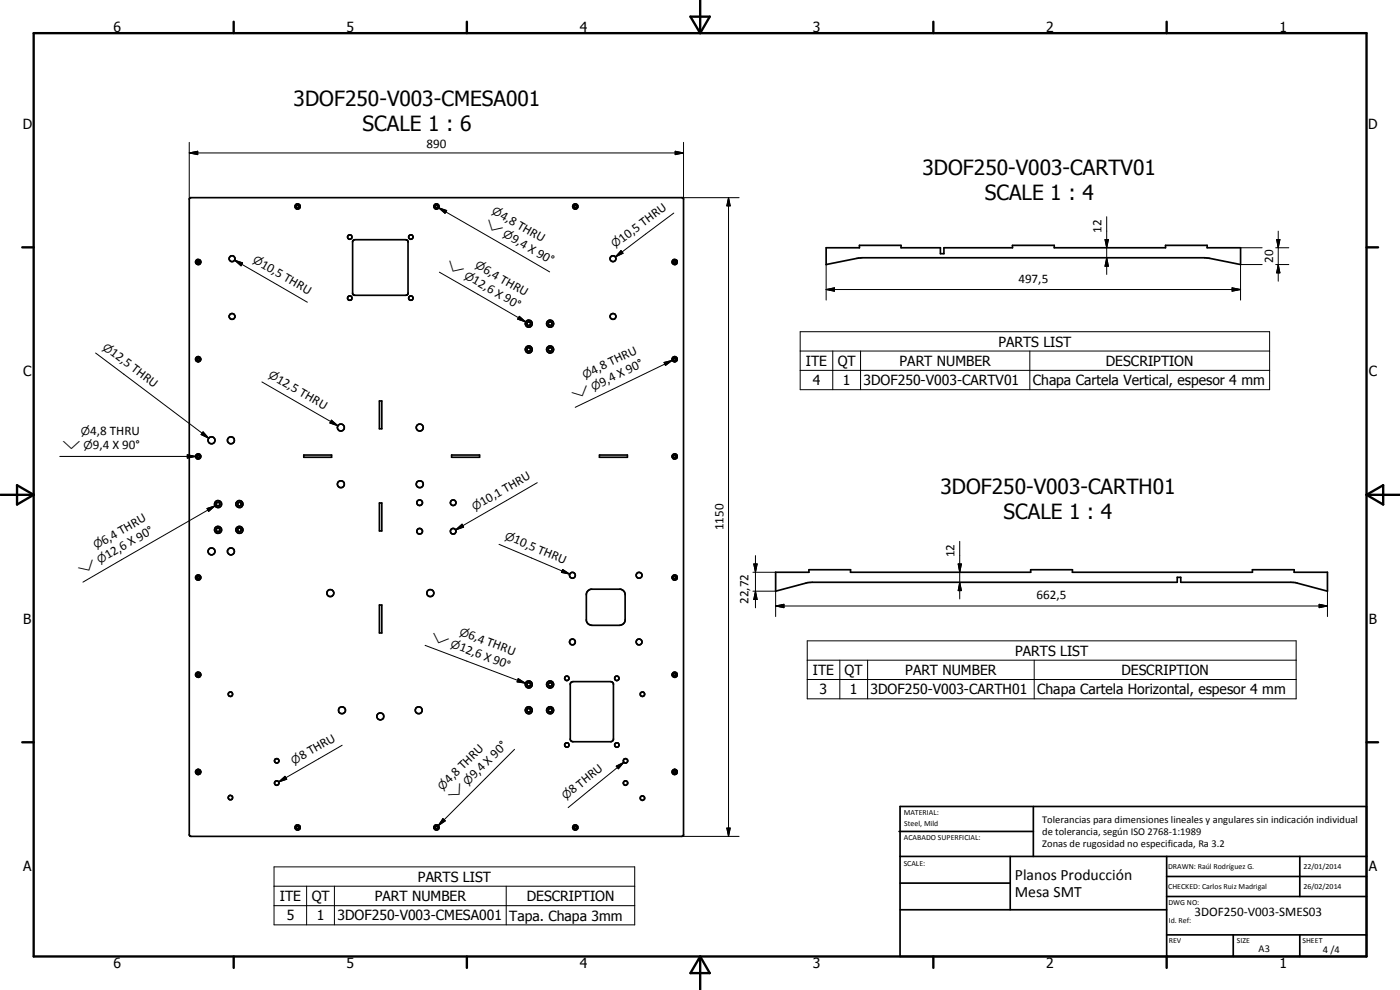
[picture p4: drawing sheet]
<svg xmlns="http://www.w3.org/2000/svg" width="420mm" height="297mm" viewBox="0 0 420 297" stroke-linecap="round" stroke-linejoin="round" font-family="sans-serif">
<g fill="none" stroke="#000" stroke-width=".51">
<path d="M57 59.4l147.8-.1 .3 .2v191.1l-.2 .3h-147.9l-.2-.5v-190.6zM106 72.1l.5-.2h15.3l.5 .2 .2 .3v15.7l-.2 .3-.5 .2h-15.3l-.5-.2-.2-.3v-15.7zM247.9 74.3h10v-.7h12.5v.7h11.8v1.8h1.1v-1.8h20.6v-.7h12.5v.7h33.4v-.7h12.5v.7h10v5.1l-10.7-2.1h-103l-10.7 2.1zM91.2 136.5h8.3v.7h-8.3zM113.9 120.3h.7v8.4h-.7zM135.5 136.5h8.4v.7h-8.4zM179.9 136.5h8.4v.7h-8.4zM113.9 150.9h.7v8.4h-.7zM176.3 177.4l1-.6h9l.7 .4 .6 1v8l-.4 .8-1.2 .6h-8.4l-1-.4-.6-1v-8zM232.8 171.7h10v-.8h12.5v.8h54v-.8h12.5v.8h54.1v-.8h12.5v.8h10v5.7l-9.7-2.6-34.3-.1v-1.5h-1.1v1.5h-109.6l-1.2 .1-9.7 2.6zM113.9 181.5h.7v8.4h-.7zM171.4 204.8l.5-.3h11.4l.7 .4 .1 17-.4 .5-11.8 .1-.7-.4-.1-17z"/>
<path d="M269.8 249.5h40.3M270.1 242h140v45h-140zM270.1 257h140M303.2 257v16M310.1 242v15M350.1 257v30M390.1 257v12M270.1 265h33.1M270.1 273h80M350.1 269h60M350.1 263h60M350.1 280.5h60"/>
<path d="M370.1 280.5v6.5M390.1 280.5v6.5"/>
<circle cx="59.5" cy="78.6" r=".41"/>
<circle cx="59.5" cy="78.6" r=".78"/>
<circle cx="69.6" cy="77.6" r=".89"/>
<circle cx="89.3" cy="62" r=".8"/>
<circle cx="89.3" cy="61.9" r=".41"/>
<circle cx="105" cy="71.1" r=".67"/>
<circle cx="123.3" cy="71.1" r=".67"/>
<circle cx="131" cy="62" r=".4"/>
<circle cx="131" cy="62" r=".78"/>
<circle cx="172.6" cy="62" r=".41"/>
<circle cx="172.7" cy="62" r=".78"/>
<circle cx="184" cy="77.6" r=".88"/>
<circle cx="202.5" cy="78.6" r=".77"/>
<circle cx="202.5" cy="78.6" r=".4"/>
<circle cx="69.7" cy="95" r=".88"/>
<circle cx="105" cy="89.5" r=".66"/>
<circle cx="123.3" cy="89.4" r=".66"/>
<circle cx="158.7" cy="97.1" r=".55"/>
<circle cx="158.7" cy="97.1" r="1.05"/>
<circle cx="165.1" cy="97.1" r="1.05"/>
<circle cx="165.1" cy="97.1" r=".55"/>
<circle cx="184" cy="94.9" r=".88"/>
<circle cx="59.5" cy="107.8" r=".79"/>
<circle cx="59.5" cy="107.8" r=".41"/>
<circle cx="158.7" cy="104.9" r="1.05"/>
<circle cx="158.7" cy="104.9" r=".55"/>
<circle cx="165.1" cy="104.8" r="1.05"/>
<circle cx="165.1" cy="104.9" r=".55"/>
<circle cx="202.5" cy="107.8" r=".79"/>
<circle cx="202.5" cy="107.8" r=".41"/>
<circle cx="59.5" cy="137" r=".4"/>
<circle cx="59.5" cy="137" r=".78"/>
<circle cx="63.5" cy="132.1" r="1.04"/>
<circle cx="69.3" cy="132.1" r="1.05"/>
<circle cx="102.3" cy="128.3" r="1.04"/>
<circle cx="126" cy="128.3" r="1.04"/>
<circle cx="202.5" cy="137" r=".4"/>
<circle cx="202.5" cy="136.9" r=".78"/>
<circle cx="65.4" cy="151.3" r=".56"/>
<circle cx="65.4" cy="159" r=".55"/>
<circle cx="65.4" cy="151.3" r="1.05"/>
<circle cx="65.4" cy="159" r="1.04"/>
<circle cx="71.8" cy="151.2" r="1.05"/>
<circle cx="71.9" cy="159" r="1.04"/>
<circle cx="71.9" cy="159" r=".56"/>
<circle cx="71.9" cy="151.2" r=".54"/>
<circle cx="102.3" cy="145.3" r="1.03"/>
<circle cx="125.9" cy="159.4" r=".85"/>
<circle cx="126" cy="150.8" r=".85"/>
<circle cx="126" cy="145.3" r="1.05"/>
<circle cx="136" cy="159.4" r=".82"/>
<circle cx="136" cy="150.8" r=".84"/>
<circle cx="59.5" cy="173.3" r=".4"/>
<circle cx="59.5" cy="173.3" r=".8"/>
<circle cx="63.5" cy="165.5" r="1.04"/>
<circle cx="69.3" cy="165.4" r="1.03"/>
<circle cx="99.1" cy="178" r="1.05"/>
<circle cx="129.2" cy="177.9" r="1.05"/>
<circle cx="171.8" cy="172.6" r=".87"/>
<circle cx="191.8" cy="172.6" r=".89"/>
<circle cx="202.5" cy="173.3" r=".4"/>
<circle cx="202.5" cy="173.3" r=".8"/>
<circle cx="171.8" cy="192.6" r=".87"/>
<circle cx="191.8" cy="192.6" r=".88"/>
<circle cx="59.5" cy="202.4" r=".77"/>
<circle cx="59.5" cy="202.4" r=".4"/>
<circle cx="69.2" cy="208.3" r=".67"/>
<circle cx="102.6" cy="213.1" r="1.04"/>
<circle cx="114.1" cy="214.9" r="1.06"/>
<circle cx="125.7" cy="213.1" r="1.04"/>
<circle cx="158.7" cy="213.1" r="1.04"/>
<circle cx="158.7" cy="205.4" r="1.04"/>
<circle cx="158.7" cy="205.4" r=".55"/>
<circle cx="158.7" cy="213.1" r=".55"/>
<circle cx="165.1" cy="213.1" r="1.06"/>
<circle cx="165.1" cy="205.4" r="1.06"/>
<circle cx="165.1" cy="213.1" r=".54"/>
<circle cx="165.1" cy="205.4" r=".55"/>
<circle cx="170.1" cy="203.5" r=".65"/>
<circle cx="185.1" cy="203.5" r=".67"/>
<circle cx="192.8" cy="208.3" r=".67"/>
<circle cx="202.5" cy="202.5" r=".41"/>
<circle cx="202.5" cy="202.4" r=".8"/>
<circle cx="59.5" cy="231.6" r=".79"/>
<circle cx="59.5" cy="231.6" r=".39"/>
<circle cx="69.1" cy="239.3" r=".66"/>
<circle cx="83.1" cy="228.3" r=".67"/>
<circle cx="83.1" cy="234.9" r=".67"/>
<circle cx="170.1" cy="223.5" r=".67"/>
<circle cx="185.1" cy="223.5" r=".69"/>
<circle cx="187.7" cy="228.3" r=".65"/>
<circle cx="187.7" cy="234.9" r=".66"/>
<circle cx="192.8" cy="239.5" r=".68"/>
<circle cx="202.5" cy="231.6" r=".79"/>
<circle cx="202.5" cy="231.6" r=".4"/>
<circle cx="89.3" cy="248.2" r=".8"/>
<circle cx="89.3" cy="248.3" r=".4"/>
<circle cx="131" cy="248.3" r=".39"/>
<circle cx="131" cy="248.3" r=".79"/>
<circle cx="172.6" cy="248.3" r=".4"/>
<circle cx="172.7" cy="248.3" r=".78"/>
</g>
<g fill="none" stroke="#000" stroke-width=".71">
<path d="M10.1 9.9h400v277.1h-400zM70.1 6.5v3.4M140.1 6.5v3.4M207.2 5h5.8l-2.9 4.9zM210.1 0v9.9M280.1 6.5v3.4M350.1 6.5v3.4M6.7 74.2h3.4M410.1 74.2h3.5M.1 148.5h10M5.1 145.6l5 2.9-5 2.9zM410.1 148.5h10"/>
<path d="M410.1 148.5l5-2.9v5.8zM6.7 222.7h3.4M410.1 222.7h3.5M70.1 287v3.4M140.1 287v3.4M210.1 287v10M210.1 287l2.9 5h-5.8zM280.1 287v3.4M350.1 287v3.4"/>
</g>
<g fill="none" stroke="#000" stroke-width=".3">
<path d="M56.8 45.9l2.5-.5v1zM56.8 45.9h148.3M56.8 42.7v17.1M202.6 45.4l2.5 .5-2.5 .5zM204.6 59.3h17.2M205.1 42.7v17.1M218.6 59.3l.5 2.5h-1zM218.6 59.3v191.7M70.4 78.1l2.4 .8-.5 .9zM70.4 78.1l21.8 12.6M131.6 62.4l2.5 .8-.5 .8zM131.6 62.4l33.4 19.2"/>
<path d="M186.4 75.2l.6 .8-2.3 1.1zM202.2 63.9l-17.5 13.2M247.9 79.4v10.6M331.6 71.9h1l-.5 2.4zM332.1 77.3l.5 2.6h-1zM332.1 65v17.3M372.3 74.3h6.5M378.8 79.4h-6.5v10.6M382.9 79.4h3.9M382.9 74.3h3.9M383.1 71.9h1l-.5 2.4zM383.6 79.4l.5 2.5h-1z"/>
<path d="M383.6 69.3v15.1M131.9 81.7l25.9 14.9M155.9 94.9l1.9 1.7-2.4-.8zM240.1 99.5h140.9v17.4h-140.9zM247.9 86.9l2.5-.5v1zM247.9 86.9h124.4M369.8 86.4l2.5 .5-2.5 .5zM28.7 105.9l33.9 25.6M78.6 114.6l22.8 13.2M199.3 108.8l2.4-.7-2 1.5zM201.7 108.1l-29.1 14.1M240.1 105.3h140.9"/>
<path d="M240.1 111.1h140.9M249.9 105.3v11.6M258.3 105.3v11.6M309.1 105.3v11.6M17.9 136.9h40.8M56.2 136.4l2.5 .5-2.5 .6zM60.9 129.6l1.7 1.9-2.2-1.1zM99.5 126.1l1.9 1.7-2.4-.9zM62.1 152.6l2.4-.8-1.9 1.7zM64.5 151.8l-39.6 22.9M136.7 159l2-1.7 .4 .9zM161.2 144.8l-24.5 14.2"/>
<path d="M149.8 163.3l21.2 9M168.9 170.9l2.1 1.4-2.5-.6zM226 171.7h6.8M226 177.4h6.8v7.6M226.2 169.2h1l-.5 2.5zM226.7 177.4l.5 2.5h-1zM226.7 166.7v15.7M287.6 169.2h.9l-.5 2.5zM288 174.7l.5 2.5h-.9zM288 162.4v17.3M398.4 177.4v7.6M127.6 193.6l30.1 11.4"/>
<path d="M232.8 181.8l2.5-.5v1zM232.8 181.8h165.6M242.3 192.3h146.7v17.4h-146.7zM242.3 198.1h146.7M252 198.1v11.6M260.4 198.1v11.6M310.4 198.1v11.6M395.9 181.3l2.5 .5-2.5 .5zM155.5 203.6l2.2 1.4-2.5-.4zM242.3 203.9h146.7M83.6 234.6l1.9-1.7 .6 .9zM102.7 223.6l-19.1 11"/>
<path d="M154.4 224.8l-22.9 22.9M184.9 229.9l2.3-1.2-1.6 2zM187.2 228.7l-16.7 13.6M132.9 245.6l.7 .7-2.1 1.4zM204.6 251h17.2M218.1 248.5h1l-.5 2.5zM82.2 260.1h108.3v17.4h-108.3zM82.2 265.9h108.3M82.2 271.7h108.3M92 265.9v11.6M100.4 265.9v11.6M151.9 265.9v11.6"/>
</g>
<g fill="#000">
<path d="M56.8 45.9l2.5-.5v1zM202.6 45.4l2.5 .5-2.5 .5zM70.4 78.1l2.4 .8-.5 .9zM131.6 62.4l2.5 .8-.5 .8zM186.4 75.2l.6 .8-2.3 1.1zM218.6 59.3l.5 2.5h-1zM331.6 71.9h1l-.5 2.4zM332.1 77.3l.5 2.6h-1zM383.1 71.9h1l-.5 2.4zM155.9 94.9l1.9 1.7-2.4-.8zM247.9 86.9l2.5-.5v1zM369.8 86.4l2.5 .5-2.5 .5z"/>
<path d="M383.6 79.4l.5 2.5h-1zM199.3 108.8l2.4-.7-2 1.5zM56.2 136.4l2.5 .5-2.5 .6zM60.9 129.6l1.7 1.9-2.2-1.1zM99.5 126.1l1.9 1.7-2.4-.9zM62.1 152.6l2.4-.8-1.9 1.7zM136.7 159l2-1.7 .4 .9zM168.9 170.9l2.1 1.4-2.5-.6zM226.2 169.2h1l-.5 2.5zM226.7 177.4l.5 2.5h-1zM287.6 169.2h.9l-.5 2.5zM288 174.7l.5 2.5h-.9z"/>
<path d="M232.8 181.8l2.5-.5v1zM395.9 181.3l2.5 .5-2.5 .5zM155.5 203.6l2.2 1.4-2.5-.4zM83.6 234.6l1.9-1.7 .6 .9zM184.9 229.9l2.3-1.2-1.6 2zM132.9 245.6l.7 .7-2.1 1.4zM218.1 248.5h1l-.5 2.5z"/>
</g>
<g font-size="6.3">
<text x="88.1" y="31.7">3DOF250-V003-CMESA001</text>
<text x="108.8" y="39.2">SCALE 1 : 6</text>
<text x="276.8" y="52.5">3DOF250-V003-CARTV01</text>
<text x="295.6" y="60">SCALE 1 : 4</text>
<text x="282.2" y="148.3">3DOF250-V003-CARTH01</text>
<text x="301.2" y="155.8">SCALE 1 : 4</text>
</g>
<g font-size="4.7">
<text x="304.6" y="263.9">Planos Producción</text>
<text x="304.6" y="269.3">Mesa SMT</text>
</g>
<g font-size="4.2">
<text x="34" y="9.6">6</text>
<text x="104" y="9.6">5</text>
<text x="174" y="9.6">4</text>
<text x="244" y="9.6">3</text>
<text x="314" y="9.6">2</text>
<text x="384" y="9.6">1</text>
<text x="6.8" y="38.7">D</text>
<text x="410.6" y="38.7">D</text>
<text x="299.6" y="104">PARTS LIST</text>
<text x="7" y="112.9">C</text>
<text x="241.9" y="109.8">ITE</text>
<text x="251.4" y="109.8">QT</text>
<text x="270" y="109.8">PART NUMBER</text>
<text x="331.9" y="109.8">DESCRIPTION</text>
<text x="410.8" y="112.9">C</text>
<text x="243.9" y="115.6">4</text>
<text x="253" y="115.6">1</text>
<text x="259.2" y="115.6">3DOF250-V003-CARTV01</text>
<text x="310" y="115.7">Chapa Cartela Vertical, espesor 4 mm</text>
<text x="7" y="187.1">B</text>
<text x="410.8" y="187.1">B</text>
<text x="304.7" y="196.7">PARTS LIST</text>
<text x="244" y="202.5">ITE</text>
<text x="253.5" y="202.6">QT</text>
<text x="271.7" y="202.5">PART NUMBER</text>
<text x="336.5" y="202.6">DESCRIPTION</text>
<text x="246" y="208.3">3</text>
<text x="255.1" y="208.3">1</text>
<text x="261.3" y="208.3">3DOF250-V003-CARTH01</text>
<text x="311.3" y="208.4">Chapa Cartela Horizontal, espesor 4 mm</text>
<text x="7" y="261.4">A</text>
<text x="410.8" y="261.4">A</text>
<text x="125.4" y="264.6">PARTS LIST</text>
<text x="84" y="270.3">ITE</text>
<text x="93.5" y="270.4">QT</text>
<text x="112.5" y="270.3">PART NUMBER</text>
<text x="158.1" y="270.4">DESCRIPTION</text>
<text x="86.1" y="276.1">5</text>
<text x="95.1" y="276.1">1</text>
<text x="101.3" y="276.2">3DOF250-V003-CMESA001</text>
<text x="152.9" y="276.2">Tapa. Chapa 3mm</text>
<text x="34" y="290.4">6</text>
<text x="104" y="290.4">5</text>
<text x="174" y="290.4">4</text>
<text x="244" y="290.4">3</text>
<text x="314" y="290.4">2</text>
<text x="384" y="290.4">1</text>
</g>
<g font-size="3.9">
<text x="128" y="44.4">890</text>
<text x="149.9" y="65.4" transform="rotate(30 149.9 65.4)">4,8 THRU</text>
<text x="330.6" y="69.8" transform="rotate(-90 330.6 69.8)">12</text>
<text x="153.2" y="72.3" transform="rotate(30 153.2 72.3)">9,4 X 90°</text>
<text x="186.8" y="72.9" transform="rotate(-37 186.8 72.9)">10,5 THRU</text>
<text x="78.1" y="80" transform="rotate(30 78.1 80)">10,5 THRU</text>
<text x="144.8" y="81.6" transform="rotate(30 144.8 81.6)">6,4 THRU</text>
<text x="382.1" y="78.9" transform="rotate(-90 382.1 78.9)">20</text>
<text x="141.6" y="84.8" transform="rotate(30 141.6 84.8)">12,6 X 90°</text>
<text x="305.6" y="84.8">497,5</text>
<text x="32.8" y="106.3" transform="rotate(37 32.8 106.3)">12,5 THRU</text>
<text x="178" y="112.4" transform="rotate(-26 178 112.4)">4,8 THRU</text>
<text x="82.8" y="114.5" transform="rotate(30 82.8 114.5)">12,5 THRU</text>
<text x="180.6" y="116" transform="rotate(-26 180.6 116)">9,4 X 90°</text>
<text x="27.1" y="130.5">4,8 THRU</text>
<text x="27.9" y="134.8">9,4 X 90°</text>
<text x="144.9" y="151.8" transform="rotate(-30 144.9 151.8)">10,1 THRU</text>
<text x="217.1" y="159.1" transform="rotate(-90 217.1 159.1)">1150</text>
<text x="31.3" y="163.4" transform="rotate(-30 31.3 163.4)">6,4 THRU</text>
<text x="32.4" y="167.9" transform="rotate(-30 32.4 167.9)">12,6 X 90°</text>
<text x="153.9" y="162.7" transform="rotate(23 153.9 162.7)">10,5 THRU</text>
<text x="286.5" y="167.2" transform="rotate(-90 286.5 167.2)">12</text>
<text x="311.1" y="179.7">662,5</text>
<text x="224.7" y="181.2" transform="rotate(-90 224.7 181.2)">22,72</text>
<text x="140.3" y="191.5" transform="rotate(21 140.3 191.5)">6,4 THRU</text>
<text x="137.7" y="195.1" transform="rotate(21 137.7 195.1)">12,6 X 90°</text>
<text x="90.7" y="228.1" transform="rotate(-30 90.7 228.1)">8 THRU</text>
<text x="142.4" y="233.8" transform="rotate(-45 142.4 233.8)">9,4 X 90°</text>
<text x="134.8" y="235.2" transform="rotate(-45 134.8 235.2)">4,8 THRU</text>
<text x="171.9" y="238.4" transform="rotate(-39 171.9 238.4)">8 THRU</text>
<text x="358.5" y="275">3DOF250-V003-SMES03</text>
</g>
<g font-size="3.3">
<text x="147.4" y="63.9" transform="rotate(30 147.4 63.9)">n</text>
<text x="145.3" y="67.7" transform="rotate(30 145.3 67.7)">w</text>
<text x="150.7" y="70.9" transform="rotate(30 150.7 70.9)">n</text>
<text x="184.6" y="74.5" transform="rotate(-37 184.6 74.5)">n</text>
<text x="75.6" y="78.6" transform="rotate(30 75.6 78.6)">n</text>
<text x="133.6" y="80.2" transform="rotate(30 133.6 80.2)">w</text>
<text x="139.1" y="83.4" transform="rotate(30 139.1 83.4)">n</text>
<text x="142.4" y="80.2" transform="rotate(30 142.4 80.2)">n</text>
<text x="30.6" y="104.7" transform="rotate(37 30.6 104.7)">n</text>
<text x="80.3" y="113.1" transform="rotate(30 80.3 113.1)">n</text>
<text x="175.5" y="113.6" transform="rotate(-26 175.5 113.6)">n</text>
<text x="172.4" y="120" transform="rotate(-26 172.4 120)">w</text>
<text x="178.1" y="117.2" transform="rotate(-26 178.1 117.2)">n</text>
<text x="24.3" y="130.5">n</text>
<text x="18.7" y="134.8">w n</text>
<text x="142.5" y="153.2" transform="rotate(-30 142.5 153.2)">n</text>
<text x="151.3" y="161.7" transform="rotate(23 151.3 161.7)">n</text>
<text x="28.8" y="164.8" transform="rotate(-30 28.8 164.8)">n</text>
<text x="24.5" y="172.4" transform="rotate(-30 24.5 172.4)">w</text>
<text x="30" y="169.3" transform="rotate(-30 30 169.3)">n</text>
<text x="129.1" y="191.9" transform="rotate(21 129.1 191.9)">w</text>
<text x="137.7" y="190.5" transform="rotate(21 137.7 190.5)">n</text>
<text x="135" y="194.1" transform="rotate(21 135 194.1)">n</text>
<text x="88.2" y="229.5" transform="rotate(-30 88.2 229.5)">n</text>
<text x="132.8" y="237.2" transform="rotate(-45 132.8 237.2)">n</text>
<text x="140.4" y="235.8" transform="rotate(-45 140.4 235.8)">n</text>
<text x="136" y="240.3" transform="rotate(-45 136 240.3)">w</text>
<text x="169.8" y="240.2" transform="rotate(-39 169.8 240.2)">n</text>
</g>
<g font-size="3.1">
<text x="312.7" y="246.8">Tolerancias para dimensiones lineales y angulares sin indicación individual</text>
<text x="312.7" y="250.4">de tolerancia, según ISO 2768-1:1989</text>
<text x="312.7" y="254">Zonas de rugosidad no especificada, Ra 3.2</text>
<text x="377.7" y="285.6">A3</text>
<text x="397" y="285.9">4 /4</text>
</g>
<g font-size="2.4">
<text x="271.2" y="244.4">MATERIAL:</text>
<text x="271.3" y="252">ACABADO SUPERFICIAL:</text>
<text x="271.4" y="247.9">Steel, Mild</text>
<text x="271.2" y="259.7">SCALE:</text>
<text x="350.6" y="260.8">DRAWN: Raúl Rodríguez G.</text>
<text x="391.2" y="260.6">22/01/2014</text>
<text x="350.6" y="266.9">CHECKED: Carlos Ruiz Madrigal</text>
<text x="391.2" y="266.7">26/02/2014</text>
<text x="350.6" y="271.4">DWG NO:</text>
<text x="350.8" y="276.9">Id. Ref:</text>
<text x="350.8" y="282.8">REV</text>
<text x="371.2" y="282.9">SIZE</text>
<text x="390.9" y="282.9">SHEET</text>
</g>
</svg>
